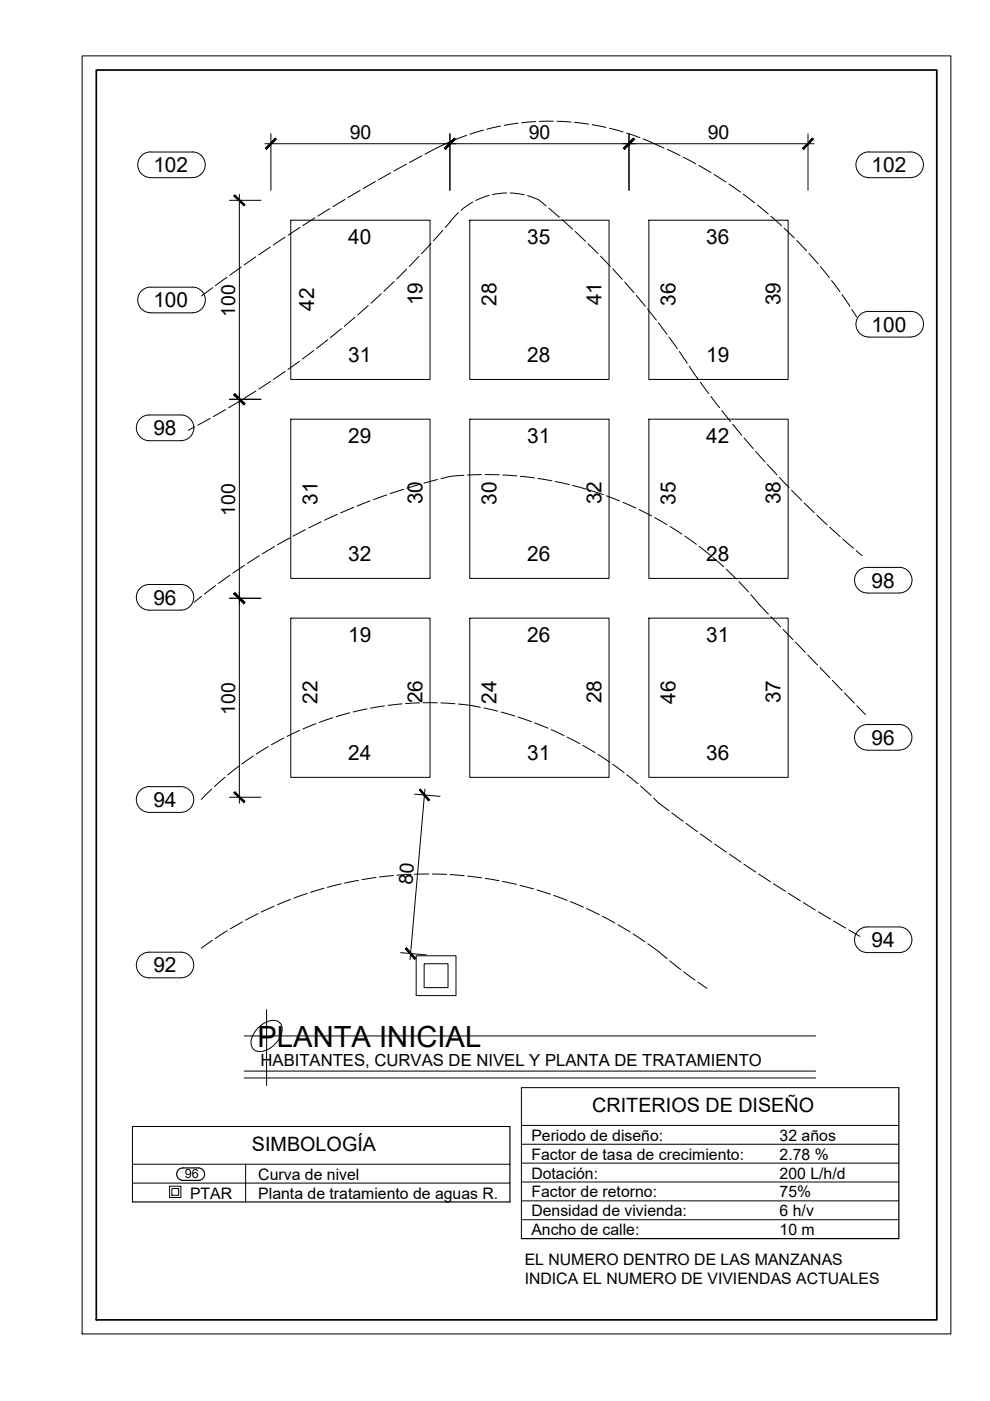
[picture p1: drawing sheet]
<svg xmlns="http://www.w3.org/2000/svg" width="210mm" height="297mm" viewBox="0 0 210 297" stroke-linecap="round" stroke-linejoin="round" font-family="sans-serif">
<!-- layer: 0 -->
<path d="M61.7 46.7h29.5v33.7h-29.5zM99.6 46.7h29.5v33.7h-29.5zM137.6 46.7h29.5v33.7h-29.5zM61.7 88.9h29.5v33.7h-29.5zM99.6 88.9h29.5v33.7h-29.5zM137.6 88.9h29.5v33.7h-29.5zM61.7 131.1h29.5v33.7h-29.5zM99.6 131.1h29.5v33.7h-29.5zM137.6 131.1h29.5v33.7h-29.5zM88.2 202.6h8.5v8.5h-8.5zM89.9 204.3h5.1v5.1h-5.1z" fill="none" stroke="#000" stroke-width=".21"/>
<!-- layer: COTAS -->
<g fill="none" stroke="#000" stroke-width=".21">
<path d="M56.2 30.5h116.4M57.4 28.4v12M95.4 28.4v12M133.4 28.4v12M171.3 28.4v12M48.7 42.5h6.6M50.8 41.2v129.1M48.7 84.7h6.6M48.7 126.8h6.6M48.7 169h6.6M87.9 168.4l5.4 .4M90.1 167.3l-3.2 36.1"/>
<path d="M85 202l5.4 .5"/>
</g>
<!-- layer: 0 -->
<g fill="#000" stroke="#000" stroke-width=".21">
<path d="M58.4 29.3l-1.9 2.3 2.1-2.1zM56.3 31.4l2.1-2.1-1.9 2.3z"/>
<path d="M94.2 31.4l.3 .2 1.8-2.3zM96.3 29.3l.3 .2-2.1 2.1z"/>
<path d="M96.3 29.3l-1.8 2.3 2.1-2.1zM94.2 31.4l2.1-2.1-1.8 2.3z"/>
<path d="M134.3 29.3l-2.1 2.1 .2 .2zM134.3 29.3l.2 .2-2.1 2.1z"/>
<path d="M134.3 29.3l-1.9 2.3 2.1-2.1zM134.3 29.3l-1.9 2.3-.2-.2z"/>
<path d="M170.2 31.4l.2 .2 1.9-2.3zM172.3 29.3l.2 .2-2.1 2.1z"/>
<path d="M49.6 41.5l2.1 2.1 .2-.2zM49.8 41.3l2.1 2.1-2.3-1.9z"/>
<path d="M49.6 83.7l2.3 1.9-2.1-2.1zM49.6 83.7l2.3 1.9-.2 .2z"/>
<path d="M49.6 83.7l2.1 2.1 .2-.2zM49.6 83.7l.2-.2 2.1 2.1z"/>
<path d="M49.6 125.9l2.3 1.9-2.1-2.1zM49.6 125.9l2.3 1.9-.2 .2z"/>
<path d="M49.6 125.9l2.1 2.1 .2-.2zM49.6 125.9l.2-.2 2.1 2.1z"/>
<path d="M49.6 168.1l2.3 1.9-2.1-2.1zM49.6 168.1l2.3 1.9-.2 .2z"/>
<path d="M88.9 167.5l1.9 2.3 .3-.2zM88.9 167.5l.2-.2 2 2.3z"/>
<path d="M86 201.1l2.1 2.1-1.9-2.3zM86 201.1l2.1 2.1-.2 .2z"/>
</g>
<!-- layer: TEXTOS4 -->
<g fill="none" stroke="#000" stroke-width=".21">
<path d="M31.9 37.7h8.9M40.8 32.2h-8.9a2.72 2.72 0 0 0-2.7 2.7 2.72 2.72 0 0 0 2.7 2.7M40.8 32.2a2.72 2.72 0 0 1 2.7 2.7 2.72 2.72 0 0 1-2.7 2.7M79.6 38.5l-2.6 1.5M82.9 36.6l-2.6 1.5M86.2 34.8l-2.7 1.5M89.4 33l-2.6 1.5M92.7 31.3l-2.6 1.4M95.4 30.1l-2.7 1.2M98.9 28.7l-2.8 1.1M102.5 27.6l-2.9 .9M106.2 26.7l-3 .7"/>
<path d="M109.9 26.1l-3 .5M113.6 25.8l-3 .2M117.3 25.7h-3M118.1 25.7l3 .2M121.8 25.9l3 .4M125.5 26.4l3 .6M129.2 27.2l2.9 .8M132.8 28.2l2.9 1M136.4 29.4l2.7 1.2M139.1 30.6l1.7 .8M141.5 31.7l2.7 1.3M144.8 33.3l2.7 1.4"/>
<path d="M148.2 35.1l2.5 1.5M151.4 37l2.5 1.6M154.5 39l2.5 1.7M184.2 37.7h8.9M184.2 37.6a2.71 2.71 0 0 1-2.7-2.7 2.71 2.71 0 0 1 2.7-2.7h8.9a2.72 2.72 0 0 1 2.7 2.7 2.72 2.72 0 0 1-2.7 2.7M48.1 58.8l-2.4 1.8M51.2 56.6l-2.5 1.7M54.2 54.5l-2.4 1.7M57.3 52.4l-2.4 1.6M60.4 50.3l-2.5 1.6M63.6 48.2l-2.5 1.7M66.8 46.2l-2.6 1.6"/>
<path d="M69.9 44.2l-2.5 1.6M73.1 42.3l-2.5 1.5M76.4 40.4l-2.6 1.5M83.6 59.7l-2.2 2.1M86.2 57l-2.1 2.2M88.8 54.3l-2 2.2M91.4 51.6l-2 2.2M93.9 48.8l-2 2.2M97.2 45.1l-2.8 3.2M100.2 42.8l-2.4 1.8M103.7 41.4l-2.8 1.1M107.4 40.9l-3 .4"/>
<path d="M108.2 40.9l2.9 .4M111.9 41.5l2.5 1M114.4 42.5l1.4 1.1M116.3 44.1l2.3 2M119.2 46.6l2.2 2M122 49.1l2.1 2.1M124.7 51.7l2.1 2.1M127.3 54.3l2.1 2.2M129.9 57l2 2.2M132.5 59.8l1.9 2.3M157.6 41.2l2.4 1.8M160.6 43.5l2.3 1.9"/>
<path d="M163.5 45.8l2.2 2.1M166.2 48.4l2.2 2M168.9 51l2.1 2.2M171.5 53.7l2 2.3M174 56.5l1.8 2.4M176.3 59.5l1.8 2.4M31.9 60.9h8.9M31.9 60.9a2.73 2.73 0 0 0-2.7 2.7 2.73 2.73 0 0 0 2.7 2.7h8.9a2.72 2.72 0 0 0 2.7-2.7 2.72 2.72 0 0 0-2.7-2.7M45.1 61l-2.4 1.8M60.4 78.8l-2.4 1.6M63.5 76.6l-2.4 1.7M66.5 74.3l-2.4 1.8"/>
<path d="M69.5 72l-2.4 1.9M72.4 69.7l-2.3 1.9M75.3 67.3l-2.3 1.9M78.1 64.8l-2.3 2M80.8 62.3l-2.2 2M134.9 62.6l1.9 2.3M137.3 65.5l1.9 2.4M139.6 68.5l1.8 2.4M141.9 71.5l1.7 2.4M144 74.5l1.7 2.5M146.1 77.6l2 2.8M178.5 62.5l1.7 2.5"/>
<path d="M180.6 65.6l1 1.6M184.2 66h8.9M184.2 66a2.73 2.73 0 0 0-2.7 2.7 2.73 2.73 0 0 0 2.7 2.8h8.9a2.72 2.72 0 0 0 2.7-2.8 2.72 2.72 0 0 0-2.7-2.7M31.6 88h6.8a2.72 2.72 0 0 1 2.7 2.7 2.72 2.72 0 0 1-2.7 2.7M31.6 93.4h6.8M31.6 88a2.72 2.72 0 0 0-2.7 2.7 2.72 2.72 0 0 0 2.7 2.7M41.3 90.5l-1.4 .7M44.6 88.7l-2.7 1.4M47.8 86.8l-2.6 1.5M51 84.9l-2.5 1.6M54.2 82.9l-2.5 1.6M57.4 80.9l-2.5 1.6"/>
<path d="M148.5 81l1.8 2.5M150.7 84.1l1.9 2.3M153 87l1.9 2.4M155.4 90l1.9 2.3M157.7 92.9l2 2.2M160.2 95.7l2 2.2M162.7 98.5l2 2.2M51.8 119.9l-2.4 1.6M55 117.8l-2.5 1.6M58.2 115.9l-2.6 1.5M61.5 114l-2.7 1.5M64.8 112.3l-2.7 1.4"/>
<path d="M68.1 110.6l-2.7 1.3M71.5 109l-2.7 1.3M75 107.6l-2.8 1.1M78.5 106.2l-2.8 1.1M82 104.9l-2.8 1M85.5 103.7l-2.8 1M89.1 102.7l-2.8 .8M92.8 101.7l-2.9 .7M98.4 100.8l-3 .2-1.9 .5M102.1 100.6l-3 .1M102.8 100.6l3 .1M106.6 100.7l3 .2"/>
<path d="M110.3 101l3 .3M114.1 101.4l2.9 .5M117.7 102.1l3 .6M121.4 102.9l2.9 .8M125 103.9l2.9 1M128.6 105.1l2.8 1.1M132.1 106.5l2.7 1.2M135.5 108l2.6 1.4M138.8 109.7l2.6 1.5M142.1 111.6l2.5 1.6M145.2 113.7l2.4 1.7M148.2 115.9l2.4 1.8"/>
<path d="M151.2 118.2l2.2 2M165.2 101.2l2.1 2.2M167.8 103.9l2.2 2.2M170.5 106.6l2.1 2.1M173.2 109.2l2.2 2.1M175.9 111.8l2.3 2M178.7 114.3l2.3 2M181.5 116.7l1.3 1.1M31.6 123.9h6.7M31.6 129.4h6.7M31.6 123.9a2.72 2.72 0 0 0-2.7 2.7 2.72 2.72 0 0 0 2.7 2.8M38.4 123.9a2.72 2.72 0 0 1 2.7 2.7 2.72 2.72 0 0 1-2.7 2.8"/>
<path d="M42.7 126.4l-1.5 1.3M45.7 124.2l-2.4 1.8M48.7 122l-2.4 1.7M154 120.7l2.1 2.1M156.7 123.3l2 2.2M159.2 126.1l3.7 4.1M163.4 130.7l2.1 2.2M166 133.4l2.1 2.2M168.6 136.1l2.1 2.2M171.3 138.8l2 2.2M183.9 120.3h6.7M183.9 120.3a2.73 2.73 0 0 0-2.7 2.7 2.73 2.73 0 0 0 2.7 2.7h6.8a2.72 2.72 0 0 0 2.7-2.7 2.72 2.72 0 0 0-2.7-2.7"/>
<path d="M56.9 158.3l-2.6 1.6M60.2 156.5l-2.7 1.4M63.6 154.8l-2.8 1.3M67 153.4l-2.8 1.1M70.6 152.2l-2.9 1M74.2 151.1l-2.9 .9M77.8 150.3l-2.9 .6M81.5 149.7l-3 .5M85.2 149.2l-3 .4M89 149l-3 .2M89.7 149h3M93.5 149l3 .2"/>
<path d="M97.2 149.3l3.2 .3M100.3 149.7l1.5 .3M102.6 150.1l2.9 .7M106.2 151l2.9 .8M109.8 152l2.9 1M113.4 153.3l2.8 1.1M116.9 154.7l2.7 1.2M120.3 156.3l2.6 1.4M123.6 158l2.5 1.6M126.8 160l2.5 1.6M173.9 141.5l2.1 2.2M176.5 144.2l2.1 2.2"/>
<path d="M179.1 146.9l2.1 2.2M181.7 149.6l1.8 1.9M183.9 159.1h6.7M183.9 159a2.71 2.71 0 0 1-2.7-2.7 2.71 2.71 0 0 1 2.7-2.7h6.7a2.72 2.72 0 0 1 2.8 2.7 2.72 2.72 0 0 1-2.8 2.7M31.6 166.8h6.7M31.6 172.2h6.7M31.6 166.8a2.72 2.72 0 0 0-2.7 2.7 2.72 2.72 0 0 0 2.7 2.7M38.4 166.8a2.72 2.72 0 0 1 2.7 2.7 2.72 2.72 0 0 1-2.7 2.7M44.9 167.3l-2.2 2.2M47.7 164.8l-2.2 2M50.7 162.4l-2.4 1.9M53.7 160.3l-2.4 1.7"/>
<path d="M129.9 162l2.4 1.8M132.9 164.3l2.3 1.9M135.8 166.7l2.2 2M138.6 169.2l1.1 1.1 2.2 1.6M142.4 172.4l2.5 1.7M145.5 174.6l2.4 1.8M148.5 176.8l2.4 1.7M151.5 179l2.5 1.7M45 199.4l-2.3 1.6M48.2 197.3l-2.6 1.7M51.4 195.4l-2.6 1.5M54.7 193.7l-2.6 1.4"/>
<path d="M58.1 192.1l-2.7 1.3M61.6 190.7l-2.8 1.1M65.1 189.4l-2.8 1M68.7 188.3l-2.9 .9M72.3 187.4l-2.9 .7M76 186.6l-2.9 .6M79.7 186l-3 .5M83.4 185.6l-3 .3M87.2 185.4l-3 .2M90.9 185.3h-3M91.7 185.3l3 .1M95.4 185.4l3 .3"/>
<path d="M99.2 185.8l2.9 .3M102.9 186.2l2.9 .5M106.6 186.9l2.9 .6M110.2 187.7l2.9 .8M113.8 188.7l2.9 .9M117.4 189.8l2.8 1.1M120.9 191.2l2.8 1.1M124.4 192.6l2.7 1.3M127.7 194.3l2.7 1.4M131 196.1l2.6 1.5M134.2 198l2.5 1.7M154.6 181.1l2.5 1.7"/>
<path d="M157.7 183.2l2.5 1.7M160.8 185.3l2.6 1.7M164 187.4l2.5 1.6M167.1 189.4l2.6 1.6M170.3 191.4l2.6 1.5M173.5 193.3l2.6 1.6M176.7 195.3l2.6 1.5M180 197.2l2.3 1.3M182.2 197.1l1.1-.5 .6-.1h6.7a2.72 2.72 0 0 1 2.8 2.7 2.72 2.72 0 0 1-2.8 2.8h-6.7a2.72 2.72 0 0 1-2.6-1.9 2.72 2.72 0 0 1 .9-3zM31.6 201.9h6.7M31.6 207.3h6.7M31.6 201.9a2.72 2.72 0 0 0-2.7 2.7 2.72 2.72 0 0 0 2.7 2.7"/>
<path d="M38.4 201.9a2.72 2.72 0 0 1 2.7 2.7 2.72 2.72 0 0 1-2.7 2.7M137.3 200.1l4.1 3.2M142 203.7l2.4 1.9M145 206l2.4 1.8M148 208.3l1.9 1.2"/>
</g>
<!-- layer: TEXTO -->
<g fill="none" stroke="#000" stroke-width=".21">
<path d="M51.8 219.6h121.1M54.7 218a3.9 3.9 0 0 1 4.3-1.4 2.5 2.5 0 0 1 .2 3.6 4.6 4.6 0 0 1-5 2.6 2.32 2.32 0 0 1-.5-3.4zM56.5 214.1v16.1M51.8 227.1h121.1M51.8 228.6h121.1M108.1 238.8h-80v16M110.5 238.6h80.1M190.6 230.6h-80.1v32M28.1 250.8h80M28.1 246.8h80M36 251.5h2.3v2.4h-2.3zM36.4 252h1.5v1.4h-1.5z"/>
<path d="M52.1 246.8v8M110.5 258.6h80.1M110.5 254.6h80.1M110.5 250.6h80.1M110.5 246.6h80.1M110.5 242.6h80.1"/>
</g>
<path d="M108.1 238.8v16h-80M190.6 230.6v32h-80.1M38.8 247.6h3.3M38.8 250.3h3.3M38.8 247.6a1.32 1.32 0 0 0-1.3 1.3 1.32 1.32 0 0 0 1.3 1.4M42.1 247.6a1.32 1.32 0 0 1 1.3 1.3 1.32 1.32 0 0 1-1.3 1.4" fill="none" stroke="#000" stroke-width=".25"/>
<!-- layer: DIRECCIONES -->
<path d="M17.4 11.8h184.2v271h-184.2z" fill="none" stroke="#000" stroke-width=".21"/>
<path d="M20.4 14.9h178.2v264.9h-178.2z" fill="none" stroke="#000" stroke-width=".36"/>
<text font-size="6.2" x="54.6" y="221.9">PLANTA INICIAL</text>
<g font-size="4.4">
<text x="32.5" y="36.5">102</text>
<text x="184.8" y="36.5">102</text>
<text x="73.8" y="51.7">40</text>
<text x="111.8" y="51.7">35</text>
<text x="149.7" y="51.7">36</text>
<text x="32.5" y="65.2">100</text>
<text x="66.6" y="65.9" transform="rotate(-90 66.6 65.9)">42</text>
<text x="89.6" y="64.8" transform="rotate(-90 89.6 64.8)">19</text>
<text x="105.3" y="64.8" transform="rotate(-90 105.3 64.8)">28</text>
<text x="127.5" y="64.8" transform="rotate(-90 127.5 64.8)">41</text>
<text x="143.2" y="64.8" transform="rotate(-90 143.2 64.8)">36</text>
<text x="165.5" y="64.8" transform="rotate(-90 165.5 64.8)">39</text>
<text x="184.8" y="70.3">100</text>
<text x="73.8" y="76.8">31</text>
<text x="111.8" y="76.8">28</text>
<text x="149.7" y="76.8">19</text>
<text x="32.5" y="92.3">98</text>
<text x="73.8" y="93.9">29</text>
<text x="111.8" y="93.9">31</text>
<text x="149.7" y="93.9">42</text>
<text x="67.3" y="107" transform="rotate(-90 67.3 107)">31</text>
<text x="89.6" y="106.9" transform="rotate(-90 89.6 106.9)">30</text>
<text x="105.3" y="107" transform="rotate(-90 105.3 107)">30</text>
<text x="127.5" y="106.9" transform="rotate(-90 127.5 106.9)">32</text>
<text x="143.2" y="107" transform="rotate(-90 143.2 107)">35</text>
<text x="165.5" y="106.9" transform="rotate(-90 165.5 106.9)">38</text>
<text x="73.8" y="119">32</text>
<text x="111.8" y="119">26</text>
<text x="149.7" y="119">28</text>
<text x="184.8" y="124.6">98</text>
<text x="32.5" y="128.2">96</text>
<text x="73.8" y="136.1">19</text>
<text x="111.8" y="136.1">26</text>
<text x="149.7" y="136.1">31</text>
<text x="67.3" y="149.2" transform="rotate(-90 67.3 149.2)">22</text>
<text x="89.6" y="149.1" transform="rotate(-90 89.6 149.1)">26</text>
<text x="105.3" y="149.2" transform="rotate(-90 105.3 149.2)">24</text>
<text x="127.5" y="149.1" transform="rotate(-90 127.5 149.1)">28</text>
<text x="143.2" y="149.2" transform="rotate(-90 143.2 149.2)">46</text>
<text x="165.5" y="149.1" transform="rotate(-90 165.5 149.1)">37</text>
<text x="73.8" y="161.2">24</text>
<text x="111.8" y="161.2">31</text>
<text x="149.7" y="161.2">36</text>
<text x="184.8" y="157.9">96</text>
<text x="32.5" y="171.1">94</text>
<text x="184.8" y="200.8">94</text>
<text x="32.5" y="206.2">92</text>
</g>
<g font-size="4.2">
<text x="125.6" y="235.8">CRITERIOS DE DISEÑO</text>
<text x="53.4" y="244">SIMBOLOGÍA</text>
</g>
<g font-size="4.1">
<text x="74.1" y="29.6">90</text>
<text x="112.1" y="29.6">90</text>
<text x="150.1" y="29.6">90</text>
<text x="49.9" y="67.1" transform="rotate(-90 49.9 67.1)">100</text>
<text x="49.9" y="109.3" transform="rotate(-90 49.9 109.3)">100</text>
<text x="49.9" y="151.5" transform="rotate(-90 49.9 151.5)">100</text>
<text x="87.4" y="187.6" transform="rotate(-85 87.4 187.6)">80</text>
</g>
<text font-size="3.5" x="55.2" y="225.9">HABITANTES, CURVAS DE NIVEL Y PLANTA DE TRATAMIENTO</text>
<g font-size="3.4">
<text x="112.7" y="241.9">Periodo de diseño:</text>
<text x="112.7" y="245.9">Factor de tasa de crecimiento:</text>
<text x="165.3" y="241.9">32 años</text>
<text x="165.3" y="245.9">2.78 %</text>
<text x="54.8" y="250.2">Curva de nivel</text>
<text x="112.7" y="249.9">Dotación:</text>
<text x="165.3" y="249.9">200 L/h/d</text>
<text x="40.3" y="254.1">PTAR</text>
<text x="54.8" y="254.2">Planta de tratamiento de aguas R.</text>
<text x="112.7" y="253.9">Factor de retorno:</text>
<text x="112.7" y="257.9">Densidad de vivienda:</text>
<text x="165.3" y="253.9">75%</text>
<text x="165.3" y="257.9">6 h/v</text>
<text x="112.7" y="261.9">Ancho de calle:</text>
<text x="165.3" y="261.9">10 m</text>
<text x="111.2" y="268.3">EL NUMERO DENTRO DE LAS MANZANAS</text>
<text x="111.2" y="272.3">INDICA EL NUMERO DE VIVIENDAS ACTUALES</text>
</g>
<text font-size="2.7" x="39.2" y="249.7">96</text>
</svg>
